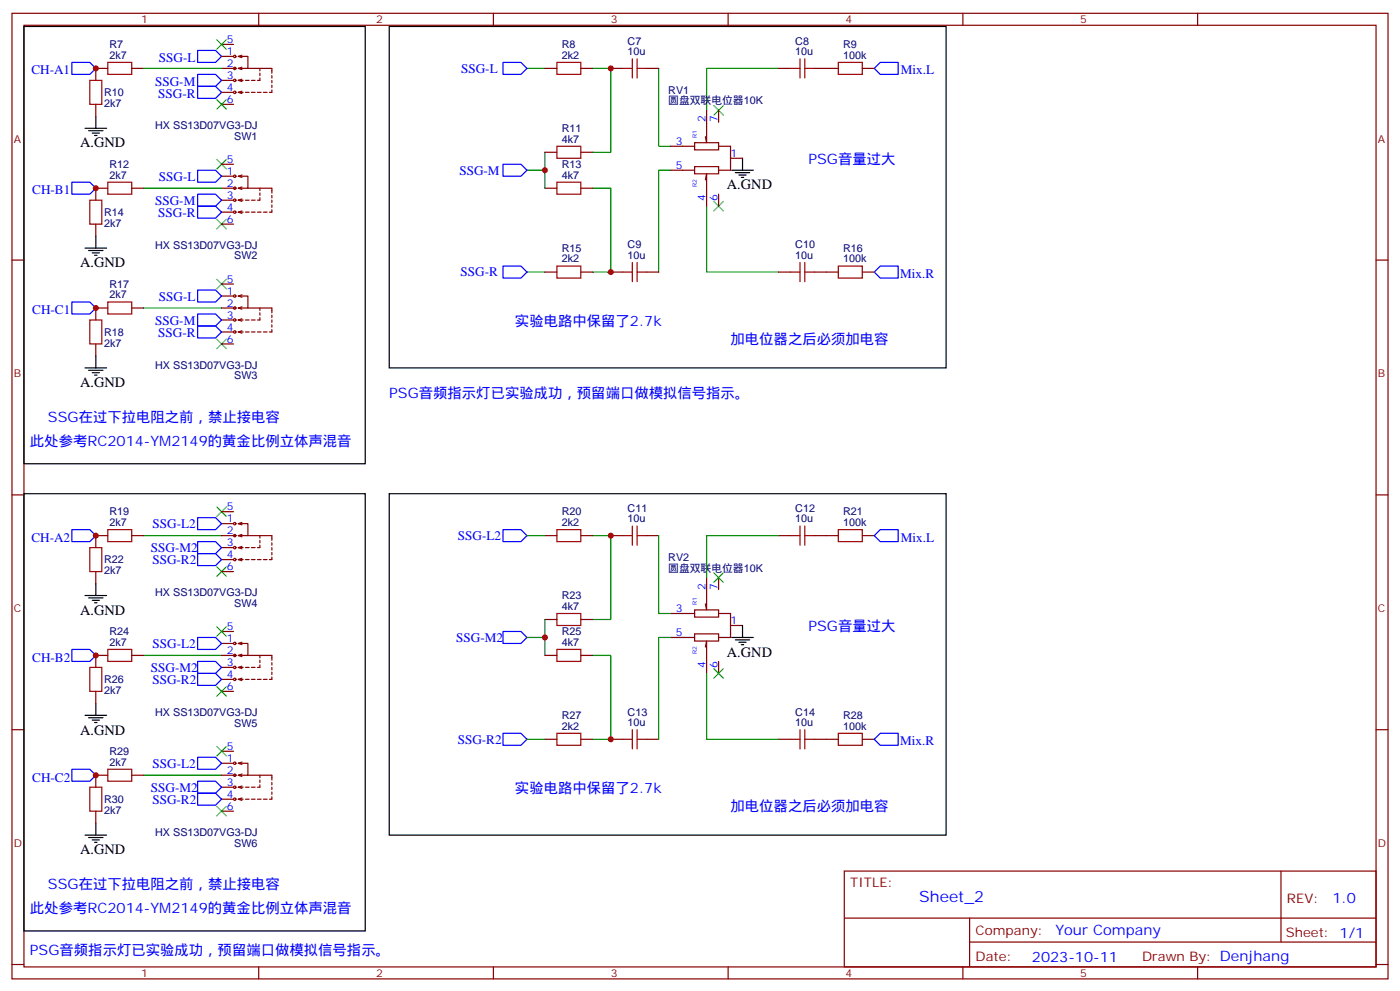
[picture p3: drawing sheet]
<svg xmlns="http://www.w3.org/2000/svg" width="412mm" height="292mm" viewBox="0 0 412 292" stroke-linecap="round" stroke-linejoin="round" font-family="sans-serif">
<g fill="none" stroke="#870000" stroke-width=".35">
<path d="M3.5 3.9h405.4v284.4h-405.4zM7.1 7.4h398.2v277.3h-398.2zM65.3 13.1h3.5M65.3 16.6h3.5M70.2 16.6h2.8v3.5h-2.8M70.2 16.6l1.1 .4M71.3 19.8l-1.1 .3M71.3 16.3l-1.1 .3M76.2 3.9v3.5M145.3 3.9v3.5M214.5 3.9v3.5M283.6 3.9v3.5"/>
<path d="M352.8 3.9v3.5M28.2 30.7v3.6M31.7 20.1h-3.5v3.6M38.8 20.1h3.5M65.3 20.1h4.2M65.3 27.2h3.5M65.3 23.7h3.5M65.3 30.7h3.5M70.2 27.2h1.4M70.2 23.7l1.1 .3M70.2 20.1l1.1 .4M70.2 23.7h1.4"/>
<path d="M70.2 27.2l1.1 .4M71.3 23.3l-1.1 .4M71.3 26.8l-1.1 .4M72.3 27.2h1.1M72.3 23.7h1.1M73 20.1h7.1v1.5M74.1 27.2h1M74.1 23.7h1M75.8 27.2h1.1M76.6 23v.7h-.8M76.6 20.1v.7M76.6 21.6v.7"/>
<path d="M77.6 27.2h1.1M80.1 26.5v.7h-.7M80.1 22.3v.7M80.1 23.7v.7M80.1 25.1v.7M160.5 20.1h3.5M171.1 20.1h3.5M179.9 20.1h3.5M190.5 20.1h3.5M208.1 32.5v9.5l-.3-1.7M211.7 32.5v3.5M229.3 20.1h3.5"/>
<path d="M239.9 20.1h7M254 20.1h3.5M31.7 55.4h-3.5v3.5M38.8 55.4h3.5M65.3 55.4h4.2M65.3 48.4h3.5M65.3 58.9h3.5M65.3 51.9h3.5M70.2 51.9h2.8v3.5h-2.8M70.2 58.9l1.1 .4M70.2 55.4l1.1 .4M70.2 51.9l1.1 .3"/>
<path d="M70.2 58.9h1.4M71.3 58.6l-1.1 .3M71.3 55.1l-1.1 .3M71.3 51.5l-1.1 .4M72.3 58.9h1.1M73 55.4h7.1v1.4M74.1 58.9h1M76.6 55.4v.7M76.6 56.8v.7M76.6 58.2v.7h-.8M80.1 57.5v.7M80.1 58.9v.8"/>
<path d="M160.5 55.4h3.5M160.5 44.8h3.5M171.1 55.4h3.5M171.1 44.8h3.5M197.6 43.1h7M197.6 50.1h7M204.6 42h7.1v2.1h-7.1zM204.6 49.1h7.1v2.1h-7.1zM207.8 53l.3-1.8v9.5M211.7 43.1h3.5v7h-3.5M211.7 57.2v3.5M215.2 46.6h3.5"/>
<path d="M3.5 76.6h3.6M28.2 66v3.5M65.3 62.5h3.5M65.3 66h3.5M70.2 62.5h1.4M70.2 62.5l1.1 .3M71.3 62.1l-1.1 .4M72.3 62.5h1.1M74.1 62.5h1M75.8 62.5h1.1M77.6 62.5h1.1M80.1 60.4v.7"/>
<path d="M80.1 61.8v.7h-.7M405.3 76.6h3.6M31.7 90.7h-3.5v3.5M38.8 90.7h3.5M65.3 83.6h3.5M65.3 97.8h3.5M65.3 94.2h3.5M65.3 90.7h4.2M65.3 87.2h3.5M70.2 87.2h2.8v3.5h-2.8M70.2 97.8h1.4M70.2 94.2l1.1 .4"/>
<path d="M70.2 90.7l1.1 .4M70.2 87.2l1.1 .3M70.2 94.2h1.4M70.2 97.8l1.1 .3M71.3 93.9l-1.1 .3M71.3 90.3l-1.1 .4M71.3 86.8l-1.1 .4M71.3 97.4l-1.1 .4M72.3 97.8h1.1M72.3 94.2h1.1M73 90.7h7.1v1.4M74.1 97.8h1"/>
<path d="M74.1 94.2h1M75.8 97.8h1.1M76.6 90.7v.7M76.6 92.1v.7M76.6 93.5v.7h-.8M77.6 97.8h1.1M80.1 92.8v.7M80.1 94.2v.7M80.1 95.6v.7M80.1 97v.8h-.7M160.5 80.1h3.5M171.1 80.1h3.5"/>
<path d="M179.9 80.1h3.5M190.5 80.1h3.5M229.3 80.1h3.5M239.9 80.1h7M254 80.1h3.5M28.2 101.3v3.5M65.3 101.3h3.5M3.5 145.7h3.6M31.7 157.7h-3.5v3.6M38.8 157.7h3.5M65.3 157.7h4.2M65.3 150.7h3.5"/>
<path d="M65.3 154.2h3.5M70.2 154.2h2.8v3.5h-2.8M70.2 157.7l1.1 .4M70.2 154.2l1.1 .4M71.3 157.4l-1.1 .3M71.3 153.8l-1.1 .4M73 157.7h7.1v1.4M76.6 157.7v.7M76.6 159.1v.7M80.1 159.8v.7M160.5 157.7h3.5M171.1 157.7h3.5"/>
<path d="M179.9 157.7h3.5M190.5 157.7h3.5M229.3 157.7h3.5M239.9 157.7h7M254 157.7h3.5M405.3 145.7h3.6M28.2 168.3v3.5M65.3 164.8h3.5M65.3 161.3h3.5M65.3 168.3h3.5M70.2 164.8h1.4M70.2 161.3l1.1 .3"/>
<path d="M70.2 161.3h1.4M70.2 164.8l1.1 .3M71.3 160.9l-1.1 .4M71.3 164.4l-1.1 .4M72.3 164.8h1.1M72.3 161.3h1.1M74.1 164.8h1M74.1 161.3h1M75.8 164.8h1.1M76.6 160.5v.8h-.8M77.6 164.8h1.1M80.1 161.3v.7"/>
<path d="M80.1 162.7v.7M80.1 164.1v.7h-.7M204.6 179.6h7.1v2.1h-7.1zM208.1 170.1v9.5l-.3-1.8M211.7 170.1v3.5M31.7 193h-3.5v3.5M38.8 193h3.5M65.3 193h4.2M65.3 185.9h3.5M65.3 196.5h3.5M65.3 189.5h3.5M70.2 189.5h2.8v3.5h-2.8"/>
<path d="M70.2 196.5l1.1 .4M70.2 193l1.1 .4M70.2 189.5l1.1 .3M70.2 196.5h1.4M71.3 196.2l-1.1 .3M71.3 192.7l-1.1 .3M71.3 189.1l-1.1 .4M71.3 199.7l-1.1 .4M72.3 196.5h1.1M73 193h7.1v1.4M74.1 196.5h1M76.6 193v.7"/>
<path d="M76.6 194.4v.7M76.6 195.8v.7h-.8M80.1 195.1v.7M80.1 196.5v.7M80.1 197.9v.7M80.1 199.4v.7h-.7M160.5 193h3.5M160.5 182.4h3.5M171.1 193h3.5M171.1 182.4h3.5M197.6 180.7h7M197.6 187.7h7"/>
<path d="M204.6 186.7h7.1v2.1h-7.1zM207.8 190.5l.3-1.7v9.5M211.7 180.7h3.5v7h-3.5M211.7 194.8v3.5M215.2 184.2h3.5M3.5 214.9h3.6M28.2 203.6v3.5M65.3 200.1h3.5M65.3 203.6h3.5M70.2 200.1h1.4M70.2 200.1l1.1 .3M72.3 200.1h1.1"/>
<path d="M74.1 200.1h1M75.8 200.1h1.1M77.6 200.1h1.1M160.5 217.7h3.5M171.1 217.7h3.5M179.9 217.7h3.5M190.5 217.7h3.5M229.3 217.7h3.5M239.9 217.7h7M254 217.7h3.5M405.3 214.9h3.6M28.2 238.9v3.5"/>
<path d="M31.7 228.3h-3.5v3.5M38.8 228.3h3.5M65.3 228.3h4.2M65.3 221.2h3.5M65.3 235.3h3.5M65.3 231.8h3.5M65.3 224.8h3.5M65.3 238.9h3.5M70.2 224.8h2.8v3.5h-2.8M70.2 235.3h1.4M70.2 231.8l1.1 .4M70.2 228.3l1.1 .3"/>
<path d="M70.2 224.8l1.1 .3M70.2 231.8h1.4M70.2 235.3l1.1 .4M71.3 231.5l-1.1 .3M71.3 227.9l-1.1 .4M71.3 224.4l-1.1 .4M71.3 235l-1.1 .3M72.3 235.3h1.1M72.3 231.8h1.1M73 228.3h7.1v1.4M74.1 235.3h1M74.1 231.8h1"/>
<path d="M75.8 235.3h1.1M76.6 228.3v.7M76.6 229.7v.7M76.6 231.1v.7h-.8M77.6 235.3h1.1M80.1 230.4v.7M80.1 231.8v.7M80.1 233.2v.7M80.1 234.6v.7h-.7M248.7 256.5h156.6v28.2h-156.6zM377.3 256.5v20.9M248.7 270.4h156.5"/>
<path d="M285.6 277.4h119.6M285.6 270.4v14.1M3.5 284h3.6M76.2 284.7v3.6M145.3 284.7v3.6M214.5 284.7v3.6M283.6 284.7v3.6M352.8 284.7v3.6M405.3 284h3.6"/>
<circle cx="69.1" cy="16.6" r=".35"/>
<circle cx="69.1" cy="27.2" r=".35"/>
<circle cx="69.1" cy="23.7" r=".35"/>
<circle cx="69.1" cy="20.1" r=".35"/>
<circle cx="69.1" cy="55.4" r=".35"/>
<circle cx="69.1" cy="58.9" r=".35"/>
<circle cx="69.1" cy="51.9" r=".35"/>
<circle cx="69.1" cy="62.5" r=".35"/>
<circle cx="69.1" cy="87.2" r=".35"/>
<circle cx="69.1" cy="97.8" r=".35"/>
<circle cx="69.1" cy="90.7" r=".35"/>
<circle cx="69.1" cy="94.2" r=".35"/>
<circle cx="69.1" cy="154.2" r=".35"/>
<circle cx="69.1" cy="157.7" r=".35"/>
<circle cx="69.1" cy="164.8" r=".35"/>
<circle cx="69.1" cy="161.3" r=".35"/>
<circle cx="69.1" cy="196.5" r=".35"/>
<circle cx="69.1" cy="193" r=".35"/>
<circle cx="69.1" cy="189.5" r=".35"/>
<circle cx="69.1" cy="200.1" r=".35"/>
<circle cx="69.1" cy="228.3" r=".35"/>
<circle cx="69.1" cy="224.8" r=".35"/>
<circle cx="69.1" cy="231.8" r=".35"/>
<circle cx="69.1" cy="235.3" r=".35"/>
</g>
<g fill="none" stroke="#008700" stroke-width=".35">
<path d="M42.3 20.1h23M155.2 20.1h5.3M174.6 20.1h5.3v24.7h-5.3M194 20.1v23h3.6M229.3 20.1h-21.2v12.4M42.3 55.4h23M155.2 50.1h5.3M160.5 44.8v10.6M174.6 55.4h5.3v24.7h-5.3M197.6 50.1h-3.6v30M208.1 60.7v19.4h21.2M42.3 90.7h23"/>
<path d="M155.2 80.1h5.3M42.3 157.7h23M155.2 157.7h5.3M174.6 157.7h5.3v24.7h-5.3M194 157.7v23h3.6M229.3 157.7h-21.2v12.4M42.3 193h23M155.2 187.7h5.3M160.5 182.4v10.6M174.6 193h5.3v24.7h-5.3M197.6 187.7h-3.6v30M208.1 198.3v19.4h21.2"/>
<path d="M155.2 217.7h5.3M42.3 228.3h23"/>
</g>
<g fill="none" stroke="#a10000" stroke-width=".35">
<path d="M31.7 18.4h7.1v3.5h-7.1zM164 18.4h7.1v3.5h-7.1zM186.3 17.3v5.7M187.7 17.3v5.7M235.7 17.3v5.7M237.1 17.3v5.7M246.9 18.4h7.1v3.5h-7.1zM26.5 23.7h3.5v7h-3.5zM183.4 20.1h2.9M187.7 20.1h2.8M232.8 20.1h2.9M237.1 20.1h2.8"/>
<path d="M26.5 58.9h3.5v7.1h-3.5zM31.7 53.7h7.1v3.5h-7.1zM164 53.7h7.1v3.5h-7.1zM164 43.1h7.1v3.5h-7.1zM164 78.4h7.1v3.5h-7.1zM186.3 77.3v5.6M187.7 77.3v5.6M235.7 77.3v5.6M237.1 77.3v5.6M246.9 78.4h7.1v3.5h-7.1zM26.5 94.2h3.5v7.1h-3.5zM31.7 88.9h7.1v3.6h-7.1z"/>
<path d="M183.4 80.1h2.9M187.7 80.1h2.8M232.8 80.1h2.9M237.1 80.1h2.8M31.7 156h7.1v3.5h-7.1zM164 156h7.1v3.5h-7.1zM183.4 157.7h2.9M186.3 154.9v5.6M187.7 154.9v5.6M187.7 157.7h2.8M232.8 157.7h2.9M235.7 154.9v5.6"/>
<path d="M237.1 154.9v5.6M237.1 157.7h2.8M246.9 156h7.1v3.5h-7.1zM26.5 161.3h3.5v7h-3.5zM26.5 196.5h3.5v7.1h-3.5zM31.7 191.2h7.1v3.6h-7.1zM164 180.7h7.1v3.5h-7.1zM164 191.2h7.1v3.6h-7.1zM164 215.9h7.1v3.6h-7.1zM183.4 217.7h2.9M186.3 214.9v5.6M187.7 214.9v5.6"/>
<path d="M187.7 217.7h2.8M232.8 217.7h2.9M235.7 214.9v5.6M237.1 214.9v5.6M237.1 217.7h2.8M246.9 215.9h7.1v3.6h-7.1zM26.5 231.8h3.5v7.1h-3.5zM31.7 226.5h7.1v3.5h-7.1z"/>
</g>
<g fill="none" stroke="#00f" stroke-width=".35">
<path d="M21.2 18.4h5.3l1.7 1.7-1.7 1.8h-5.3zM58.2 14.9h5.3l1.8 1.7-1.8 1.8h-5.3zM148.2 18.4h5.3l1.7 1.7-1.7 1.8h-5.3zM259.3 18.4h5.3v3.5h-5.3l-1.8-1.8zM58.2 25.4h5.3l1.8 1.8-1.8 1.8h-5.3zM58.2 21.9h5.3l1.8 1.8-1.8 1.7h-5.3zM21.2 53.7h5.3l1.7 1.7-1.7 1.8h-5.3zM58.2 50.1h5.3l1.8 1.8-1.8 1.8h-5.3zM58.2 57.2h5.3l1.8 1.7-1.8 1.8h-5.3zM148.2 48.4h5.3l1.7 1.7-1.7 1.8h-5.3zM58.2 60.7h5.3l1.8 1.8-1.8 1.7h-5.3zM148.2 78.4h5.3l1.7 1.7-1.7 1.8h-5.3z"/>
<path d="M259.3 78.4h5.3v3.5h-5.3l-1.8-1.8zM21.2 88.9h5.3l1.7 1.8-1.7 1.8h-5.3zM58.2 85.4h5.3l1.8 1.8-1.8 1.7h-5.3zM58.2 92.5h5.3l1.8 1.7-1.8 1.8h-5.3zM58.2 96h5.3l1.8 1.8-1.8 1.7h-5.3zM21.2 156h5.3l1.7 1.7-1.7 1.8h-5.3zM58.2 159.5h5.3l1.8 1.8-1.8 1.7h-5.3zM58.2 152.4h5.3l1.8 1.8-1.8 1.8h-5.3zM148.2 156h5.3l1.7 1.7-1.7 1.8h-5.3zM259.3 156h5.3v3.5h-5.3l-1.8-1.8zM58.2 163h5.3l1.8 1.8-1.8 1.7h-5.3zM21.2 191.2h5.3l1.7 1.8-1.7 1.8h-5.3z"/>
<path d="M58.2 187.7h5.3l1.8 1.8-1.8 1.7h-5.3zM58.2 194.8h5.3l1.8 1.7-1.8 1.8h-5.3zM58.2 198.3h5.3l1.8 1.8-1.8 1.7h-5.3zM148.2 185.9h5.3l1.7 1.8-1.7 1.8h-5.3zM148.2 215.9h5.3l1.7 1.8-1.7 1.8h-5.3zM259.3 215.9h5.3v3.6h-5.3l-1.8-1.8zM21.2 226.5h5.3l1.7 1.8-1.7 1.7h-5.3zM58.2 223h5.3l1.8 1.8-1.8 1.7h-5.3zM58.2 230h5.3l1.8 1.8-1.8 1.8h-5.3zM58.2 233.6h5.3l1.8 1.7-1.8 1.8h-5.3z"/>
</g>
<g fill="none" stroke="#000" stroke-width=".35">
<path d="M7.1 7.8h100.5v128.8h-100.5zM114.7 7.8h164v100.5h-164zM25 37.8h6.4M26.1 38.5h4.2M27.2 39.2h2.1M27.9 39.9h.7M28.2 34.3v3.5M215.5 50.1h6.4M216.6 50.8h4.2M217.7 51.5h2.1M218.4 52.2h.7M218.7 46.6v3.5"/>
<path d="M25 73.1h6.4M26.1 73.8h4.2M27.2 74.5h2.1M27.9 75.2h.7M28.2 69.5v3.6M25 108.3h6.4M26.1 109h4.2M27.2 109.7h2.1M27.9 110.5h.7M28.2 104.8v3.5M7.1 145.4h100.5v128.7h-100.5zM114.7 145.4h164v100.5h-164z"/>
<path d="M25 175.4h6.4M26.1 176.1h4.2M27.2 176.8h2.1M27.9 177.5h.7M28.2 171.8v3.6M215.5 187.7h6.4M216.6 188.4h4.2M217.7 189.1h2.1M218.4 189.8h.7M218.7 184.2v3.5M25 210.6h6.4M26.1 211.3h4.2"/>
<path d="M27.2 212.1h2.1M27.9 212.8h.7M28.2 207.1v3.5M25 245.9h6.4M26.1 246.6h4.2M27.2 247.3h2.1M27.9 248h.7M28.2 242.4v3.5"/>
</g>
<g fill="none" stroke="#3c3" stroke-width=".35">
<path d="M63.9 11.7l2.8 2.8M66.7 11.7l-2.8 2.8M63.9 29.3l2.8 2.8M66.7 29.3l-2.8 2.8M210.3 31.1l2.8 2.8M213.1 31.1l-2.8 2.8M63.9 47l2.8 2.8M66.7 47l-2.8 2.8M210.3 59.3l2.8 2.8M213.1 59.3l-2.8 2.8M63.9 64.6l2.8 2.8M66.7 64.6l-2.8 2.8"/>
<path d="M63.9 99.9l2.8 2.8M63.9 82.2l2.8 2.9M66.7 99.9l-2.8 2.8M66.7 82.2l-2.8 2.9M63.9 149.3l2.8 2.8M66.7 149.3l-2.8 2.8M63.9 166.9l2.8 2.8M66.7 166.9l-2.8 2.8M210.3 168.7l2.8 2.8M213.1 168.7l-2.8 2.8M63.9 184.5l2.8 2.9M66.7 184.5l-2.8 2.9"/>
<path d="M210.3 196.9l2.8 2.8M213.1 196.9l-2.8 2.8M63.9 219.8l2.8 2.8M63.9 202.2l2.8 2.8M66.7 219.8l-2.8 2.8M66.7 202.2l-2.8 2.8M63.9 237.5l2.8 2.8M66.7 237.5l-2.8 2.8"/>
</g>
<g fill="#c00">
<circle cx="179.9" cy="80.1" r=".88"/>
<circle cx="179.9" cy="20.1" r=".88"/>
<circle cx="160.5" cy="50.1" r=".88"/>
<circle cx="28.2" cy="20.1" r=".88"/>
<circle cx="28.2" cy="55.4" r=".88"/>
<circle cx="28.2" cy="90.7" r=".88"/>
<circle cx="160.5" cy="187.7" r=".88"/>
<circle cx="179.9" cy="157.7" r=".88"/>
<circle cx="179.9" cy="217.7" r=".88"/>
<circle cx="28.2" cy="157.7" r=".88"/>
<circle cx="28.2" cy="193" r=".88"/>
<circle cx="28.2" cy="228.3" r=".88"/>
</g>
<text font-size="4.6" fill="#00f" x="270.8" y="265.5">Sheet_2</text>
<g font-size="4.2">
<text x="23.6" y="43.4">A.GND</text>
<text x="214.1" y="55.8">A.GND</text>
<text x="23.6" y="78.7">A.GND</text>
<text x="23.6" y="114">A.GND</text>
<text x="23.6" y="181">A.GND</text>
<text x="214.1" y="193.4">A.GND</text>
<text x="23.6" y="216.3">A.GND</text>
<text x="23.6" y="251.6">A.GND</text>
</g>
<g font-size="4.2" fill="#00f">
<text x="238.1" y="48.4">PSG音量过大</text>
<text x="151.7" y="96">实验电路中保留了2.7k</text>
<text x="215.2" y="101.3">加电位器之后必须加电容</text>
<text x="114.7" y="117.2">PSG音频指示灯已实验成功，预留端口做模拟信号指示。</text>
<text x="14.1" y="124.2">SSG在过下拉电阻之前，禁止接电容</text>
<text x="8.8" y="131.3">此处参考RC2014-YM2149的黄金比例立体声混音</text>
<text x="238.1" y="185.9">PSG音量过大</text>
<text x="151.7" y="233.6">实验电路中保留了2.7k</text>
<text x="215.2" y="238.9">加电位器之后必须加电容</text>
<text x="14.1" y="261.8">SSG在过下拉电阻之前，禁止接电容</text>
<text x="8.8" y="268.9">此处参考RC2014-YM2149的黄金比例立体声混音</text>
<text x="392.5" y="265.8">1.0</text>
<text x="310.9" y="275.3">Your Company</text>
<text x="8.8" y="281.2">PSG音频指示灯已实验成功，预留端口做模拟信号指示。</text>
<text x="304" y="283.1">2023-10-11</text>
</g>
<g font-size="3.9" fill="#00f">
<text x="9.3" y="21.9">CH-A1</text>
<text x="46.8" y="18.2">SSG-L</text>
<text x="135.8" y="21.4">SSG-L</text>
<text x="265.3" y="21.9">Mix.L</text>
<text x="45.7" y="25.2">SSG-M</text>
<text x="46.6" y="28.8">SSG-R</text>
<text x="46.8" y="53.4">SSG-L</text>
<text x="135.3" y="51.4">SSG-M</text>
<text x="9.5" y="57.2">CH-B1</text>
<text x="45.7" y="60.5">SSG-M</text>
<text x="46.6" y="64">SSG-R</text>
<text x="135.7" y="81.4">SSG-R</text>
<text x="265.2" y="81.9">Mix.R</text>
<text x="46.8" y="88.7">SSG-L</text>
<text x="9.5" y="92.5">CH-C1</text>
<text x="45.7" y="95.8">SSG-M</text>
<text x="46.6" y="99.3">SSG-R</text>
<text x="44.9" y="155.5">SSG-L2</text>
<text x="9.3" y="159.7">CH-A2</text>
<text x="134.9" y="159">SSG-L2</text>
<text x="265.3" y="159.5">Mix.L</text>
<text x="44.5" y="162.5">SSG-M2</text>
<text x="44.9" y="166.1">SSG-R2</text>
<text x="44.9" y="190.7">SSG-L2</text>
<text x="134.4" y="189">SSG-M2</text>
<text x="9.5" y="195">CH-B2</text>
<text x="44.5" y="197.8">SSG-M2</text>
<text x="44.9" y="201.3">SSG-R2</text>
<text x="134.8" y="219">SSG-R2</text>
<text x="265.2" y="219.5">Mix.R</text>
<text x="44.9" y="226">SSG-L2</text>
<text x="9.5" y="230.3">CH-C2</text>
<text x="44.5" y="233.1">SSG-M2</text>
<text x="44.9" y="236.6">SSG-R2</text>
</g>
<g font-size="3.9" fill="#800">
<text x="250.5" y="261.1">TITLE:</text>
<text x="379.1" y="265.8">REV:</text>
<text x="287.4" y="275.3">Company:</text>
<text x="378.7" y="275.9">Sheet: 1/1</text>
<text x="287.4" y="283">Date:</text>
<text x="336.4" y="283.1">Drawn By: Denjhang</text>
</g>
<g font-size="3.2" fill="#800">
<text x="41.6" y="6.9">1</text>
<text x="110.8" y="6.9">2</text>
<text x="179.9" y="6.9">3</text>
<text x="249.1" y="6.9">4</text>
<text x="318.2" y="6.9">5</text>
<text x="4.1" y="42">A</text>
<text x="405.9" y="42">A</text>
<text x="4.1" y="111.2">B</text>
<text x="405.9" y="111.2">B</text>
<text x="4.1" y="180.3">C</text>
<text x="405.9" y="180.3">C</text>
<text x="4.1" y="249.4">D</text>
<text x="405.9" y="249.4">D</text>
<text x="41.6" y="287.7">1</text>
<text x="110.8" y="287.7">2</text>
<text x="179.9" y="287.7">3</text>
<text x="249.1" y="287.7">4</text>
<text x="318.2" y="287.7">5</text>
</g>
<g font-size="3.2" fill="#000080">
<text x="32.3" y="17.3">2k7</text>
<text x="32.3" y="14.1">R7</text>
<text x="165.5" y="17.3">2k2</text>
<text x="165.5" y="14.1">R8</text>
<text x="184.9" y="16.3">10u</text>
<text x="184.9" y="13.1">C7</text>
<text x="234.3" y="16.3">10u</text>
<text x="234.3" y="13.1">C8</text>
<text x="248.4" y="17.3">100k</text>
<text x="248.4" y="14.1">R9</text>
<text x="30.7" y="28.3">R10</text>
<text x="196.8" y="27.6">RV1</text>
<text x="30.7" y="31.5">2k7</text>
<text x="196.8" y="30.7">圆盘双联电位器10K</text>
<text x="45.7" y="38">HX SS13D07VG3-DJ</text>
<text x="69" y="41.1">SW1</text>
<text x="165.5" y="38.8">R11</text>
<text x="165.5" y="42">4k7</text>
<text x="32.3" y="52.6">2k7</text>
<text x="32.3" y="49.4">R12</text>
<text x="165.5" y="52.6">4k7</text>
<text x="165.5" y="49.4">R13</text>
<text x="30.7" y="63.6">R14</text>
<text x="30.7" y="66.8">2k7</text>
<text x="45.7" y="73.2">HX SS13D07VG3-DJ</text>
<text x="69" y="76.4">SW2</text>
<text x="165.5" y="77.3">2k2</text>
<text x="165.5" y="74.1">R15</text>
<text x="184.9" y="76.2">10u</text>
<text x="184.9" y="73.1">C9</text>
<text x="234.3" y="76.2">10u</text>
<text x="234.3" y="73.1">C10</text>
<text x="248.4" y="77.3">100k</text>
<text x="248.4" y="74.1">R16</text>
<text x="32.3" y="87.9">2k7</text>
<text x="32.3" y="84.7">R17</text>
<text x="30.7" y="98.9">R18</text>
<text x="30.7" y="102.1">2k7</text>
<text x="45.7" y="108.5">HX SS13D07VG3-DJ</text>
<text x="69" y="111.7">SW3</text>
<text x="32.3" y="154.9">2k7</text>
<text x="32.3" y="151.7">R19</text>
<text x="165.5" y="154.9">2k2</text>
<text x="165.5" y="151.7">R20</text>
<text x="184.9" y="153.8">10u</text>
<text x="184.9" y="150.7">C11</text>
<text x="234.3" y="153.8">10u</text>
<text x="234.3" y="150.7">C12</text>
<text x="248.4" y="154.9">100k</text>
<text x="248.4" y="151.7">R21</text>
<text x="30.7" y="165.9">R22</text>
<text x="196.8" y="165.2">RV2</text>
<text x="30.7" y="169.1">2k7</text>
<text x="196.8" y="168.3">圆盘双联电位器10K</text>
<text x="45.7" y="175.5">HX SS13D07VG3-DJ</text>
<text x="69" y="178.7">SW4</text>
<text x="165.5" y="179.6">4k7</text>
<text x="165.5" y="176.4">R23</text>
<text x="32.3" y="190.2">2k7</text>
<text x="32.3" y="187">R24</text>
<text x="165.5" y="190.2">4k7</text>
<text x="165.5" y="187">R25</text>
<text x="30.7" y="201.2">R26</text>
<text x="30.7" y="204.4">2k7</text>
<text x="45.7" y="210.8">HX SS13D07VG3-DJ</text>
<text x="69" y="214">SW5</text>
<text x="165.5" y="214.9">2k2</text>
<text x="165.5" y="211.7">R27</text>
<text x="184.9" y="213.8">10u</text>
<text x="184.9" y="210.7">C13</text>
<text x="234.3" y="213.8">10u</text>
<text x="234.3" y="210.7">C14</text>
<text x="248.4" y="214.9">100k</text>
<text x="248.4" y="211.7">R28</text>
<text x="32.3" y="225.5">2k7</text>
<text x="32.3" y="222.3">R29</text>
<text x="30.7" y="239.7">2k7</text>
<text x="30.7" y="236.5">R30</text>
<text x="45.7" y="246.1">HX SS13D07VG3-DJ</text>
<text x="69" y="249.3">SW6</text>
</g>
<g font-size="3.2" fill="#00f">
<text x="66.8" y="12.7">5</text>
<text x="66.8" y="16.3">1</text>
<text x="66.8" y="23.3">3</text>
<text x="66.8" y="19.8">2</text>
<text x="66.8" y="26.8">4</text>
<text x="66.8" y="30.4">6</text>
<text x="207.8" y="36" transform="rotate(-90 207.8 36)">2</text>
<text x="211.3" y="36" transform="rotate(-90 211.3 36)">7</text>
<text x="199.1" y="42.7">3</text>
<text x="215.2" y="46.2">1</text>
<text x="66.8" y="48">5</text>
<text x="66.8" y="51.5">1</text>
<text x="199.1" y="49.8">5</text>
<text x="66.8" y="58.6">3</text>
<text x="66.8" y="55.1">2</text>
<text x="207.8" y="59.2" transform="rotate(-90 207.8 59.2)">4</text>
<text x="211.3" y="59.2" transform="rotate(-90 211.3 59.2)">6</text>
<text x="66.8" y="62.1">4</text>
<text x="66.8" y="65.7">6</text>
<text x="66.8" y="83.3">5</text>
<text x="66.8" y="86.8">1</text>
<text x="66.8" y="93.9">3</text>
<text x="66.8" y="90.3">2</text>
<text x="66.8" y="97.4">4</text>
<text x="66.8" y="100.9">6</text>
<text x="66.8" y="150.3">5</text>
<text x="66.8" y="153.8">1</text>
<text x="66.8" y="160.9">3</text>
<text x="66.8" y="157.4">2</text>
<text x="66.8" y="164.4">4</text>
<text x="66.8" y="168">6</text>
<text x="207.8" y="173.6" transform="rotate(-90 207.8 173.6)">2</text>
<text x="211.3" y="173.6" transform="rotate(-90 211.3 173.6)">7</text>
<text x="66.8" y="185.6">5</text>
<text x="199.1" y="180.3">3</text>
<text x="215.2" y="183.8">1</text>
<text x="66.8" y="189.1">1</text>
<text x="199.1" y="187.4">5</text>
<text x="66.8" y="196.2">3</text>
<text x="66.8" y="192.7">2</text>
<text x="207.8" y="196.8" transform="rotate(-90 207.8 196.8)">4</text>
<text x="211.3" y="196.8" transform="rotate(-90 211.3 196.8)">6</text>
<text x="66.8" y="199.7">4</text>
<text x="66.8" y="203.2">6</text>
<text x="66.8" y="220.9">5</text>
<text x="66.8" y="227.9">2</text>
<text x="66.8" y="224.4">1</text>
<text x="66.8" y="231.5">3</text>
<text x="66.8" y="235">4</text>
<text x="66.8" y="238.5">6</text>
</g>
<g font-size="1.8" fill="#00f">
<text x="205.3" y="40.6" transform="rotate(-90 205.3 40.6)">R1</text>
<text x="205.3" y="55.1" transform="rotate(-90 205.3 55.1)">R2</text>
<text x="205.3" y="178.2" transform="rotate(-90 205.3 178.2)">R1</text>
<text x="205.3" y="192.7" transform="rotate(-90 205.3 192.7)">R2</text>
</g>
</svg>
